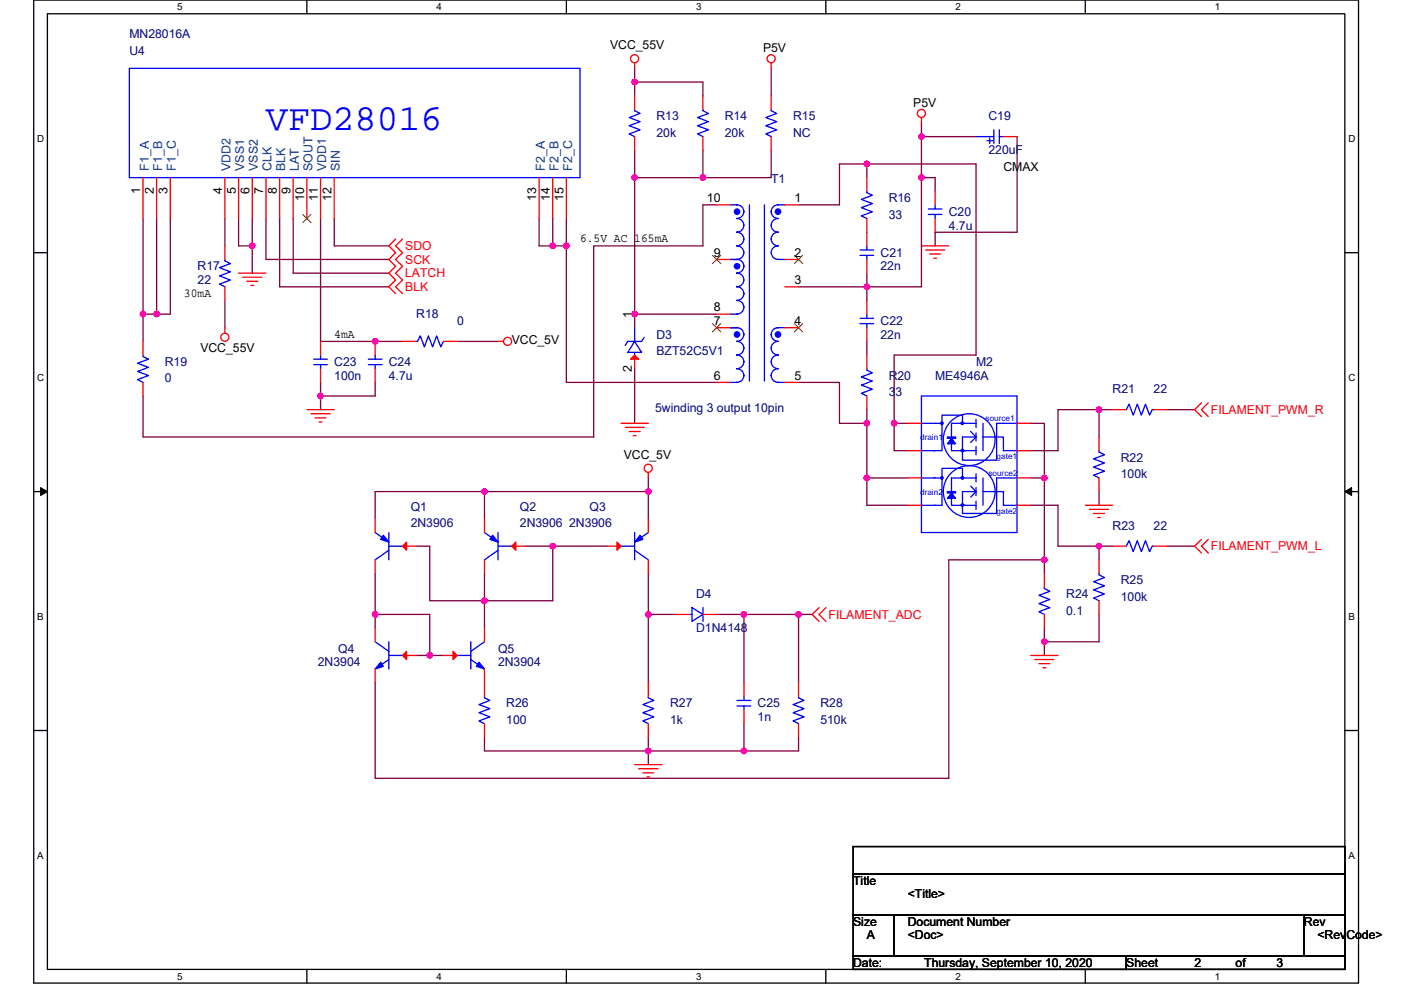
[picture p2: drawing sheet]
<svg xmlns="http://www.w3.org/2000/svg" width="297mm" height="210mm" viewBox="0 0 297 210" stroke-linecap="round" stroke-linejoin="round" font-family="sans-serif">
<path d="M7.2 0h280.8v208.5h-280.8zM10.1 2.9h275v202.7h-275z" fill="none" stroke="#000" stroke-width=".28"/>
<g fill="#fff">
<path d="M37.5 .3h1.2v2.3h-1.2z"/>
<path d="M37.5 205.9h1.2v2.3h-1.2z"/>
</g>
<path d="M65.1 0v2.9M65.1 205.6v2.9" fill="none" stroke="#000" stroke-width=".28"/>
<g fill="#fff">
<path d="M92.6 .3h1.1v2.3h-1.1z"/>
<path d="M92.6 205.9h1.1v2.3h-1.1z"/>
</g>
<path d="M120.1 0v2.9M120.1 205.6v2.9" fill="none" stroke="#000" stroke-width=".28"/>
<g fill="#fff">
<path d="M147.6 .3h1.1v2.3h-1.1z"/>
<path d="M147.6 205.9h1.1v2.3h-1.1z"/>
</g>
<path d="M175.1 0v2.9M175.1 205.6v2.9" fill="none" stroke="#000" stroke-width=".28"/>
<g fill="#fff">
<path d="M202.6 .3h1.1v2.3h-1.1z"/>
<path d="M202.6 205.9h1.1v2.3h-1.1z"/>
</g>
<path d="M230.1 0v2.9M230.1 205.6v2.9" fill="none" stroke="#000" stroke-width=".28"/>
<g fill="#fff">
<path d="M257.6 .3h1.2v2.3h-1.2z"/>
<path d="M257.6 205.9h1.2v2.3h-1.2z"/>
<path d="M7.9 28.3h1.5v2.3h-1.5z"/>
<path d="M285.9 28.3h1.5v2.3h-1.5z"/>
<path d="M7.9 78.9h1.5v2.3h-1.5z"/>
<path d="M285.9 78.9h1.5v2.3h-1.5z"/>
</g>
<path d="M7.2 53.6h2.9M285.1 53.6h2.9" fill="none" stroke="#000" stroke-width=".28"/>
<g fill="#fff">
<path d="M7.9 129.6h1.4v2.3h-1.4z"/>
<path d="M285.9 129.6h1.3v2.3h-1.3z"/>
</g>
<path d="M7.2 104.3h2.9M285.1 104.3h2.9" fill="none" stroke="#000" stroke-width=".28"/>
<path d="M8.6 103.4l1.5 .9-1.5 .8zM285.1 104.3l1.5-.9v1.7z" fill="#000" stroke="#000" stroke-width=".21"/>
<g fill="#fff">
<path d="M7.9 180.3h1.4v2.3h-1.4z"/>
<path d="M285.9 180.3h1.4v2.3h-1.4z"/>
</g>
<path d="M7.2 154.9h2.9M285.1 154.9h2.9M180.9 179.6h104.2v5.7h-104.2zM180.9 185.3h104.2v8.7h-104.2zM180.9 194h8.7v8.7h-8.7zM189.6 194h86.9v8.7h-86.9zM276.5 194h8.6v8.7h-8.6zM180.9 202.7h57.9v2.9h-57.9zM238.8 202.7h46.3v2.9h-46.3z" fill="none" stroke="#000" stroke-width=".28"/>
<g fill="none" stroke="#800040" stroke-width=".28">
<path d="M134.6 17.4v2.9M134.6 14.5v2.9M134.6 17.4h14.4v2.9M163.5 14.5v5.8M134.6 31.9v5.8M134.6 37.7h14.4M134.6 37.7v28.9M163.5 31.9v5.8h-14.5v-5.8M183.8 34.8h-5.8v8.7h-8.7M183.8 34.8v2.9M183.8 34.8h23.1v40.5h-17.3v14.5M195.4 29v8.7"/>
<path d="M195.4 29h11.5M195.4 37.7h2.9v2.9M195.4 37.7v23.1h-11.6M195.4 26.1v2.9M215.6 29v20.3h-17.3v2.9M30.3 46.4v20.2M33.2 46.4v20.2M36.1 46.4v20.2h-2.9M47.7 46.4v5.8M50.6 46.4v5.8h2.9M53.5 46.4v5.8M53.5 52.2v5.7"/>
<path d="M56.4 46.4v8.6h26M59.3 46.4v14.4h23.1M62.2 46.4v11.5h20.2M68 46.4v26h17.3M70.9 46.4v5.8h11.5M114.3 46.4v5.8h2.9M117.2 46.4v5.8M117.2 52.2h2.9M120.1 46.4v5.8M120.1 52.2v28.9h31.8M151.9 43.5h-2.9v8.7h-23.1v40.5h-95.6v-8.7M183.8 57.9v2.9"/>
<path d="M30.3 66.6v5.8M30.3 66.6h2.9M47.7 63.7v5.8M96.9 72.4h8.7M134.6 66.6v2.9M134.6 78.2v11.6M134.6 66.6h17.3M169.3 60.8h14.5M183.8 60.8v2.9M183.8 72.4v2.9M68 81.1v2.9M68 84v2.9"/>
<path d="M79.5 81.1v2.9h-11.5M169.3 81.1h8.7v8.7h5.8M183.8 86.9v2.9M183.8 89.8v11.6M189.6 89.8h2.9M189.6 89.8v5.8h2.9M218.5 89.8h2.9v11.6M233 86.9h2.9M233 86.9v5.8M233 86.9h-8.7v8.7h-5.8M247.5 86.9h5.8M88.2 115.8h2.9v11.6h11.6"/>
<path d="M102.7 104.3v5.8M102.7 104.3h34.8M102.7 104.3h-23.2v5.8M111.4 115.8h5.8M117.2 115.8v11.6h-14.5M117.2 115.8h11.6M137.5 104.3v5.8M137.5 101.4v2.9M183.8 101.4h8.7M183.8 101.4v5.8h8.7M218.5 107.2h5.8v8.6h8.7M218.5 101.4h2.9"/>
<path d="M221.4 101.4v17.3M221.4 118.7h-20.2v46.4h-121.7v-20.3M221.4 118.7v2.9M233 115.8h2.9M233 104.3v2.9M233 115.8v2.9M247.5 115.8h5.8M79.5 130.3h11.6v8.7M79.5 121.6v8.7M79.5 130.3v2.9M88.2 139h2.9M91.1 139h2.9"/>
<path d="M102.7 127.4v5.8M102.7 121.6v5.8M137.5 130.3v14.5M137.5 130.3h5.8M137.5 121.6v8.7M151.9 130.3h5.8M157.7 130.3v14.5M157.7 130.3h11.6M169.3 130.3v14.5M169.3 130.3h2.9M221.4 133.2v2.9M221.4 136.1v2.9"/>
<path d="M233 130.3v5.8h-11.6M102.7 156.4v2.9h34.8M137.5 159.3v2.9M137.5 159.3h20.2M137.5 156.4v2.9M157.7 153.5v5.8M169.3 156.4v2.9h-11.6"/>
</g>
<g fill="#f0f" stroke="#f0f" stroke-width=".28">
<circle cx="30.3" cy="66.6" r=".57"/>
<circle cx="33.2" cy="66.6" r=".57"/>
<circle cx="53.5" cy="52.1" r=".57"/>
<circle cx="117.2" cy="52.1" r=".57"/>
<circle cx="79.5" cy="72.4" r=".57"/>
<circle cx="67.9" cy="84" r=".57"/>
<circle cx="134.6" cy="66.6" r=".57"/>
<circle cx="134.6" cy="37.7" r=".57"/>
<circle cx="117.2" cy="115.8" r=".57"/>
<circle cx="79.5" cy="130.3" r=".57"/>
<circle cx="91.1" cy="139" r=".57"/>
<circle cx="102.7" cy="127.4" r=".57"/>
<circle cx="137.5" cy="104.3" r=".57"/>
<circle cx="102.7" cy="104.3" r=".57"/>
<circle cx="137.5" cy="130.3" r=".57"/>
<circle cx="157.7" cy="159.3" r=".57"/>
<circle cx="137.5" cy="159.3" r=".57"/>
<circle cx="169.3" cy="130.3" r=".57"/>
<circle cx="233" cy="86.9" r=".57"/>
<circle cx="183.8" cy="60.8" r=".57"/>
<circle cx="183.8" cy="89.8" r=".57"/>
<circle cx="183.8" cy="34.8" r=".57"/>
<circle cx="233" cy="115.8" r=".57"/>
<circle cx="195.4" cy="29" r=".57"/>
<circle cx="195.4" cy="37.7" r=".57"/>
<circle cx="221.4" cy="136.1" r=".57"/>
<circle cx="183.8" cy="101.4" r=".57"/>
<circle cx="189.6" cy="89.8" r=".57"/>
<circle cx="221.4" cy="118.7" r=".57"/>
<circle cx="221.4" cy="101.4" r=".57"/>
<circle cx="157.7" cy="130.3" r=".57"/>
<circle cx="134.6" cy="17.4" r=".57"/>
<circle cx="149" cy="37.7" r=".57"/>
<circle cx="120.1" cy="52.1" r=".57"/>
</g>
<g fill="none" stroke="#f00" stroke-width=".28">
<path d="M134.6 13.3v1.2M163.5 13.3v1.2M30.3 37.7v8.7M33.2 37.7v8.7M36.1 37.7v8.7M47.7 37.7v8.7M50.6 37.7v8.7M53.5 37.7v8.7M56.4 37.7v8.7M59.3 37.7v8.7M62.2 37.7v8.7M65.1 37.7v8.7"/>
<path d="M68 37.7v8.7M70.9 37.7v8.7M114.3 37.7v8.7M117.2 37.7v8.7M120.1 37.7v8.7M134.6 29v2.9M134.6 20.3v2.9M149 29v2.9M149 20.3v2.9M163.5 29v2.9M163.5 20.3v2.9M183.8 37.7v2.9"/>
<path d="M195.4 24.9v1.2M206.9 29h.1M212.7 29h2.9M47.7 52.2v2.8M50.6 57.9h5.8M51.5 58.8h4M52.3 59.7h2.3M83.9 50.7l-1.5 1.5 1.5 1.4-1.5 1.4 1.5 1.5-1.5 1.4 1.5 1.5-1.5 1.4 1.5 1.5M85.3 50.7l-1.4 1.5 1.4 1.4-1.4 1.4 1.4 1.5-1.4 1.4 1.4 1.5-1.4 1.4 1.4 1.5M151.9 55h2.9M151.9 43.5h2.9M166.4 43.5h2.9"/>
<path d="M166.4 55h2.9M183.8 55v2.9M183.8 46.4v5.8M195.4 52.2h5.8M196.2 53h4.1M197.1 53.9h2.3M198 54.8h.6M198.3 46.4v2.9M198.3 40.6v2.9M30.3 72.4v2.9M47.7 69.5v1.2M47.7 60.8v2.9"/>
<path d="M53.2 60.5h.6M68 78.2v2.9M68 72.4v2.9M79.5 78.2v2.9M79.5 72.4v2.9M85.3 72.4h2.9M94 72.4h2.9M105.6 72.4h1.2M134.6 75.3v2.9M134.6 69.5h.1M151.9 69.5h2.9M151.9 66.6h2.9"/>
<path d="M166.4 60.8h2.9M166.4 69.5h2.9M183.8 69.5v2.9M183.8 63.7v2.9M183.8 75.3v2.9M30.3 81.1v2.9M65.1 86.9h5.8M65.9 87.8h4.1M66.8 88.6h2.3M67.7 89.5h.6M131.7 89.8h5.8M132.5 90.7h4.1"/>
<path d="M133.4 91.5h2.3M134.3 92.4h.5M151.9 81.1h2.9M166.4 81.1h2.9M183.8 84v2.9M192.5 89.8h2.9M192.5 95.6h2.9M215.6 95.6h2.9M215.6 89.8h2.9M233 92.7v2.9M235.9 86.9h2.9M244.6 86.9h2.9"/>
<path d="M254.7 85.4l-1.4 1.5 1.4 1.4M256.2 85.4l-1.5 1.5 1.5 1.4M79.5 118.7v2.9M79.5 110.1v2.8M85.3 115.8h2.9M102.7 118.7v2.9M102.7 110.1v2.8M108.5 115.8h2.9M128.8 115.8h2.9M137.5 100.2v1.2M137.5 118.7v2.9M137.5 110.1v2.8"/>
<path d="M192.5 101.4h2.9M192.5 107.2h2.9M215.6 101.4h2.9M215.6 107.2h2.9M230.1 107.2h5.8M231 108h4M231.9 108.9h2.3M232.7 109.8h.6M233 101.4v2.9M233 118.7v2.9M235.9 115.8h2.9M244.6 115.8h2.9"/>
<path d="M254.7 114.4l-1.4 1.4 1.4 1.5M256.2 114.4l-1.5 1.4 1.5 1.5M79.5 133.2v2.9M85.3 139h2.9M94 139h2.9M102.7 133.2v2.9M143.3 130.3h2.9M149 130.3h2.9M173.6 128.9l-1.4 1.4 1.4 1.5M175.1 128.9l-1.5 1.4 1.5 1.5M218.5 139h5.8M219.4 139.9h4.1"/>
<path d="M221.4 130.3v2.9M221.4 121.6v2.9M233 127.4v2.9M79.5 141.9v2.9M102.7 141.9v5.8M102.7 153.5v2.9M137.5 153.5v2.9M137.5 144.8v2.9M157.7 150.6v2.9M157.7 144.8v2.9M169.3 153.5v2.9M169.3 144.8v2.9"/>
<path d="M220.3 140.8h2.3M221.1 141.6h.6M134.6 162.2h5.8M135.4 163h4.1M136.3 163.9h2.3M137.2 164.8h.5"/>
<circle cx="134.5" cy="12.5" r=".86"/>
<circle cx="163.5" cy="12.5" r=".86"/>
<circle cx="195.4" cy="24.1" r=".86"/>
<circle cx="47.7" cy="71.5" r=".86"/>
<circle cx="107.6" cy="72.4" r=".86"/>
<circle cx="137.4" cy="99.3" r=".86"/>
</g>
<g fill="none" stroke="#00f" stroke-width=".28">
<path d="M27.4 14.5h95.6v23.2h-95.6zM134.6 23.2v.3l1.1 .6-2.3 .8 2.3 .9-2.3 .9 2.3 .8-2.3 .9 1.2 .6M149 23.2v.3l1.2 .6-2.3 .8 2.3 .9-2.3 .9 2.3 .8-2.3 .9 1.1 .6M163.5 23.2v.3l1.2 .6-2.3 .8 2.3 .9-2.3 .9 2.3 .8-2.3 .9 1.1 .6M206.9 29h3.8M209.3 29.8h1.1M209.8 29.3v1.1M210.7 27.5v2.9M211.9 27.5v2.9M211.9 29h.8M47.7 55v.3l1.1 .6-2.3 .9 2.3 .9-2.3 .8 2.3 .9-2.3 .9 1.2 .5M154.8 55h1.5z"/>
<path d="M154.8 43.5h1.4a1.44 1.44 0 0 1 1.5 1.4 1.46 1.46 0 0 1-1.5 1.4M156.2 46.4a1.45 1.45 0 0 1 1.5 1.4 1.45 1.45 0 0 1-1.5 1.4v.1a1.45 1.45 0 0 1 1.5 1.4 1.45 1.45 0 0 1-1.5 1.4v.1a1.43 1.43 0 0 1 1.5 1.4 1.43 1.43 0 0 1-1.5 1.4M156.2 55a1.44 1.44 0 0 1 1.5 1.5 1.46 1.46 0 0 1-1.5 1.4 1.44 1.44 0 0 1 1.5 1.5 1.46 1.46 0 0 1-1.5 1.4M158.9 43.5v37.3M162.1 43.5v37.3M164.9 46.4a1.42 1.42 0 0 0-1.4 1.4 1.44 1.44 0 0 0 1.5 1.4l-.1 .1a1.42 1.42 0 0 0-1.4 1.4 1.44 1.44 0 0 0 1.5 1.4v.1a1.43 1.43 0 0 0-1.5 1.4 1.43 1.43 0 0 0 1.5 1.4h1.4M166.4 43.5h-1.4a1.43 1.43 0 0 0-1.5 1.4 1.44 1.44 0 0 0 1.5 1.4h-.1M182.3 54.2h2.9M182.3 53h2.9M183.8 52.2v.8M183.8 54.2v.8M183.8 40.6v.3l1.2 .5-2.4 .9 2.4 .9-2.4 .8 2.4 .9-2.4 .9 1.2 .6"/>
<path d="M196.8 45.5h2.9M196.8 44.3h2.9M198.3 43.5v.8M198.3 45.5v.9M30.3 75.3v.3l1.2 .6-2.3 .8 2.3 .9-2.3 .9 2.3 .9-2.3 .8 1.1 .6M66.5 77.3h2.9M66.5 76.2h2.9M68 75.3v.9M68 77.3v.9M78.1 77.3h2.9M78.1 76.2h2.9M79.5 75.3v.9"/>
<path d="M79.5 77.3v.9M88.2 72.4h.3l.6-1.2 .9 2.4 .8-2.4 .9 2.4 .9-2.4 .8 2.4 .6-1.2M134.6 74.7v.6M134.6 72.4l1.4 2.3h-2.9zM134.6 69.5v2.9M136.6 71.5l-.6 .9h-2.9l-.6 .9M154.8 69.5h1.5zM156.2 75.3a1.45 1.45 0 0 1 1.5 1.4 1.45 1.45 0 0 1-1.5 1.5M156.2 69.5a1.44 1.44 0 0 1 1.5 1.5 1.46 1.46 0 0 1-1.5 1.4 1.44 1.44 0 0 1 1.5 1.5 1.46 1.46 0 0 1-1.5 1.4M156.2 78.2a1.45 1.45 0 0 1 1.5 1.4 1.45 1.45 0 0 1-1.5 1.5h-1.4M156.2 60.8a1.45 1.45 0 0 1 1.5 1.5v-.1a1.45 1.45 0 0 1-1.5 1.5 1.45 1.45 0 0 1 1.5 1.5v-.1a1.45 1.45 0 0 1-1.5 1.5h-1.4M164.9 78.2a1.42 1.42 0 0 0-1.4 1.4 1.44 1.44 0 0 0 1.5 1.5h1.4"/>
<path d="M164.9 75.3a1.42 1.42 0 0 0-1.4 1.4 1.44 1.44 0 0 0 1.5 1.5h-.1M166.4 69.5h-1.4a1.43 1.43 0 0 0-1.5 1.5 1.44 1.44 0 0 0 1.5 1.4 1.43 1.43 0 0 0-1.5 1.5 1.44 1.44 0 0 0 1.5 1.4h-.1M182.3 68.6h2.9M182.3 67.5h2.9M183.8 66.6v.9M183.8 68.6v.9M183.8 78.2v.3l1.2 .6-2.4 .8 2.4 .9-2.4 .9 2.4 .8-2.4 .9 1.2 .6M195.4 84h20.2v28.9h-20.2zM195.4 89.8h4.3M195.4 95.6h2.9M200.9 92.7h1.7v.3h-1.7zM204.1 89.5v-1.4h-4.4v7.5h-1.7"/>
<path d="M205.8 91.5l1.1 1.2M206.9 91.8v1.8M206.9 94.7v1.8M206.9 92.7h-2.8v2.9h2.8M206.9 89.8h-5.2v5.8h2.9M206.9 88.9v1.8M206.9 92.7l-1.1 1.2M208.4 89.8v5.8M208.4 92.7h4.3v2.9h2.9M215.6 89.8h-4.3v7.8h-7.2v-2.3M233 95.6v.3l1.2 .6-2.3 .8 2.3 .9-2.3 .9 2.3 .8-2.3 .9 1.1 .6M238.8 86.9l.6-1.2 .9 2.4 .8-2.4 .9 2.4 .9-2.4 .8 2.4 .6-1.2h.3"/>
<path d="M79.5 112.9l2.9 2.1M82.4 116.7l-2.9 2M82.4 112.9v5.8M82.4 115.8h2.9M102.7 112.9l2.9 2.1M105.6 116.7l-2.9 2M105.6 112.9v5.8M105.6 115.8h2.9M131.7 115.8h2.9M134.6 112.9v5.8M134.6 116.7l2.9 2M137.5 112.9l-2.9 2.1"/>
<path d="M195.4 101.4h2.9M198 101.4h1.7M200.9 104.3h1.7v.3h-1.7zM204.1 101.4h2.8M204.1 107.2h2.8M204.1 101.4h-2.4v5.8h2.9M204.1 101.4v-2.1h-4.4v7.9h-4.3M205.8 103.1l1.1 1.2M206.9 104.3h-2.8v2.9M206.9 100.5v1.7M206.9 103.4v1.7M206.9 106.3v1.7"/>
<path d="M206.9 104.3l-1.1 1.1M208.4 101.4v5.8M208.4 104.3h4.3v2.9h2.9M215.6 101.4h-4.3v7.5h-7.2v-1.7M238.8 115.8l.6-1.1 .9 2.3 .8-2.3 .9 2.3 .9-2.3 .8 2.3 .6-1.2h.3M79.5 136.1l2.9 2.1M82.4 139.9l-2.9 2M82.4 136.1v5.8M82.4 139h2.9M96.9 139h2.9M99.8 139.9l2.9 2M99.8 136.1v5.8"/>
<path d="M102.7 136.1l-2.9 2.1M146.2 130.3h.5M146.7 128.9l2.3 1.4-2.3 1.5zM149 128.9v2.9M221.4 124.5v.3l1.2 .6-2.3 .9 2.3 .8-2.3 .9 2.3 .9-2.3 .9 1.1 .5M233 121.6v.3l1.2 .6-2.3 .9 2.3 .8-2.3 .9 2.3 .9-2.3 .9 1.1 .5M102.7 147.7v.3l1.2 .6-2.3 .8 2.3 .9-2.3 .9 2.3 .8-2.3 .9 1.1 .6M137.5 147.7v.3l1.1 .6-2.3 .8 2.3 .9-2.3 .9 2.3 .8-2.3 .9 1.2 .6M156.3 149.7h2.9M156.3 148.6h2.9M157.7 147.7v.9M157.7 149.7v.9"/>
<path d="M169.3 147.7v.3l1.2 .6-2.4 .8 2.4 .9-2.4 .9 2.4 .8-2.4 .9 1.2 .6"/>
<circle cx="199.7" cy="89.8" r=".28"/>
<circle cx="204" cy="89.8" r=".28"/>
<circle cx="204" cy="95.6" r=".28"/>
<circle cx="205.5" cy="93.2" r="5.5"/>
<circle cx="199.7" cy="101.4" r=".28"/>
<circle cx="204" cy="101.4" r=".28"/>
<circle cx="204" cy="107.1" r=".28"/>
<circle cx="205.5" cy="104.3" r="5.5"/>
</g>
<g fill="#00f" stroke="#00f" stroke-width=".28">
<path d="M101.6 140.5l1.1 1.4-1.7-.6z" fill-rule="evenodd"/>
<path d="M201.7 104.6l.9 1.1h-1.7z" fill-rule="evenodd"/>
<path d="M201.7 93l.9 1.1h-1.7z" fill-rule="evenodd"/>
<path d="M81.3 113.5l1.1 1.5-1.7-.6z" fill-rule="evenodd"/>
<path d="M104.5 113.5l1.1 1.5-1.7-.6z" fill-rule="evenodd"/>
<path d="M135.7 113.5l.6 .9-1.7 .6z" fill-rule="evenodd"/>
<path d="M80.7 140.5l.6 .8-1.8 .6z" fill-rule="evenodd"/>
<circle cx="156.3" cy="44.9" r=".57"/>
<circle cx="156.3" cy="56.5" r=".57"/>
<circle cx="164.9" cy="44.9" r=".57"/>
<circle cx="156.3" cy="70.9" r=".57"/>
<circle cx="164.9" cy="70.9" r=".57"/>
</g>
<path d="M64.2 45.5l1.8 1.7M65.9 45.5l-1.7 1.7M151.1 54.2l1.7 1.7M152.8 54.2l-1.8 1.7M168.4 54.2l1.8 1.7M170.2 54.2l-1.8 1.7M151.1 68.6l1.7 1.8M152.8 68.6l-1.8 1.8M168.4 68.6l1.8 1.8M170.2 68.6l-1.8 1.8" fill="none" stroke="#804000" stroke-width=".21"/>
<g fill="#f00" stroke="#f00" stroke-width=".28">
<path d="M96.1 138.2l.8 .8-.8 .9z"/>
<path d="M133.7 76.2l.9-.9 .8 .9z"/>
<path d="M85.3 115.8l.9-.8v1.7z"/>
<path d="M108.5 115.8l.9-.8v1.7z"/>
<path d="M130.8 115l.9 .8-.9 .9z"/>
<path d="M86.2 138.2v1.7l-.9-.9z"/>
</g>
<text font-size="7.8" fill="#00f" x="56.4" y="27.7">VFD28016</text>
<g font-size="2.6" fill="#000080">
<text x="27.4" y="11.6">U4</text>
<text x="27.4" y="8.1">MN28016A</text>
<text x="139.2" y="25.5">R13</text>
<text x="139.2" y="29">20k</text>
<text x="153.7" y="25.5">R14</text>
<text x="153.7" y="29">20k</text>
<text x="168.1" y="25.5">R15</text>
<text x="168.1" y="29">NC</text>
<text x="209.6" y="25.5">C19</text>
<text x="209.6" y="32.8">220uF</text>
<text x="163.5" y="38.8">T1</text>
<text x="188.4" y="42.9">R16</text>
<text x="188.4" y="46.4">33</text>
<text x="201.2" y="45.8">C20</text>
<text x="201.2" y="48.7">4.7u</text>
<text x="41.9" y="57.4">R17</text>
<text x="186.7" y="54.5">C21</text>
<text x="186.7" y="57.4">22n</text>
<text x="41.9" y="60.3">22</text>
<text x="88.2" y="67.5">R18</text>
<text x="96.9" y="69">0</text>
<text x="139.2" y="71.8">D3</text>
<text x="186.7" y="69">C22</text>
<text x="186.7" y="71.8">22n</text>
<text x="34.9" y="77.6">R19</text>
<text x="70.9" y="77.6">C23</text>
<text x="82.4" y="77.6">C24</text>
<text x="139.2" y="75.3">BZT52C5V1</text>
<text x="206.9" y="77.6">M2</text>
<text x="34.9" y="81.1">0</text>
<text x="70.9" y="80.5">100n</text>
<text x="82.4" y="80.5">4.7u</text>
<text x="188.4" y="80.5">R20</text>
<text x="198.3" y="80.5">ME4946A</text>
<text x="235.9" y="83.4">R21</text>
<text x="244.6" y="83.4">22</text>
<text x="138.9" y="87.5">5winding 3 output 10pin</text>
<text x="188.4" y="84">33</text>
<text x="237.6" y="97.9">R22</text>
<text x="237.6" y="101.4">100k</text>
<text x="87.1" y="108.3">Q1</text>
<text x="87.1" y="111.8">2N3906</text>
<text x="110.2" y="108.3">Q2</text>
<text x="110.2" y="111.8">2N3906</text>
<text x="120.7" y="111.8">2N3906</text>
<text x="125" y="108.3">Q3</text>
<text x="235.9" y="112.4">R23</text>
<text x="244.6" y="112.4">22</text>
<text x="237.6" y="124">R25</text>
<text x="147.6" y="126.9">D4</text>
<text x="226.1" y="126.9">R24</text>
<text x="226.1" y="130.3">0.1</text>
<text x="237.6" y="127.4">100k</text>
<text x="147.6" y="134.1">D1N4148</text>
<text x="67.4" y="141.4">2N3904</text>
<text x="71.7" y="138.5">Q4</text>
<text x="105.6" y="138.5">Q5</text>
<text x="105.6" y="141.4">2N3904</text>
<text x="107.3" y="150">R26</text>
<text x="107.3" y="153.5">100</text>
<text x="142.1" y="150">R27</text>
<text x="142.1" y="153.5">1k</text>
<text x="160.6" y="150">C25</text>
<text x="160.6" y="152.9">1n</text>
<text x="173.9" y="150">R28</text>
<text x="173.9" y="153.5">510k</text>
</g>
<g font-size="2.6">
<text x="129.3" y="10.5">VCC_55V</text>
<text x="161.8" y="11">P5V</text>
<text x="193.6" y="22.6">P5V</text>
<text x="29.7" y="41.2" transform="rotate(-90 29.7 41.2)">1</text>
<text x="32.6" y="41.2" transform="rotate(-90 32.6 41.2)">2</text>
<text x="35.5" y="41.2" transform="rotate(-90 35.5 41.2)">3</text>
<text x="47.1" y="41.2" transform="rotate(-90 47.1 41.2)">4</text>
<text x="50" y="41.2" transform="rotate(-90 50 41.2)">5</text>
<text x="52.9" y="41.2" transform="rotate(-90 52.9 41.2)">6</text>
<text x="55.8" y="41.2" transform="rotate(-90 55.8 41.2)">7</text>
<text x="58.7" y="41.2" transform="rotate(-90 58.7 41.2)">8</text>
<text x="61.6" y="41.2" transform="rotate(-90 61.6 41.2)">9</text>
<text x="212.7" y="36.2">CMAX</text>
<text x="64.5" y="42.6" transform="rotate(-90 64.5 42.6)">10</text>
<text x="67.4" y="42.6" transform="rotate(-90 67.4 42.6)">11</text>
<text x="70.3" y="42.6" transform="rotate(-90 70.3 42.6)">12</text>
<text x="113.7" y="42.6" transform="rotate(-90 113.7 42.6)">13</text>
<text x="116.6" y="42.6" transform="rotate(-90 116.6 42.6)">14</text>
<text x="119.5" y="42.6" transform="rotate(-90 119.5 42.6)">15</text>
<text x="149.9" y="42.9">10</text>
<text x="168.4" y="42.9">1</text>
<text x="123" y="51.4">6.5V AC 165mA</text>
<text x="151.3" y="54.4">9</text>
<text x="168.4" y="54.4">2</text>
<text x="39" y="62.9">30mA</text>
<text x="168.4" y="60.2">3</text>
<text x="70.9" y="71.6">4mA</text>
<text x="134" y="67.5" transform="rotate(-90 134 67.5)">1</text>
<text x="151.3" y="68.9">7</text>
<text x="151.3" y="66">8</text>
<text x="168.4" y="68.9">4</text>
<text x="42.5" y="74.7">VCC_55V</text>
<text x="108.5" y="73">VCC_5V</text>
<text x="134" y="78.8" transform="rotate(-90 134 78.8)">2</text>
<text x="151.3" y="80.5">6</text>
<text x="168.4" y="80.5">5</text>
<text x="132.2" y="97.3">VCC_5V</text>
<text x="180.9" y="187.7">Title</text>
<text x="192.5" y="190.6">&lt;Title&gt;</text>
<text x="180.9" y="196.4">Size</text>
<text x="192.5" y="196.4">Document Number</text>
<text x="276.5" y="196.4">Rev</text>
<text x="183.8" y="199.3">A</text>
<text x="192.5" y="199.3">&lt;Doc&gt;</text>
<text x="279.3" y="199.3">&lt;RevCode&gt;</text>
<text x="180.9" y="205">Date:</text>
<text x="196" y="205">Thursday, September 10, 2020</text>
<text x="238.8" y="205">Sheet</text>
<text x="253.3" y="205">2</text>
<text x="262" y="205">of</text>
<text x="270.7" y="205">3</text>
</g>
<g font-size="2.6" fill="#004080">
<text x="31.5" y="36.2" transform="rotate(-90 31.5 36.2)">F1_A</text>
<text x="34.4" y="36.2" transform="rotate(-90 34.4 36.2)">F1_B</text>
<text x="37.3" y="36.2" transform="rotate(-90 37.3 36.2)">F1_C</text>
<text x="48.9" y="36.2" transform="rotate(-90 48.9 36.2)">VDD2</text>
<text x="51.8" y="36.2" transform="rotate(-90 51.8 36.2)">VSS1</text>
<text x="54.7" y="36.2" transform="rotate(-90 54.7 36.2)">VSS2</text>
<text x="57.6" y="36.2" transform="rotate(-90 57.6 36.2)">CLK</text>
<text x="60.5" y="36.2" transform="rotate(-90 60.5 36.2)">BLK</text>
<text x="63.4" y="36.2" transform="rotate(-90 63.4 36.2)">LAT</text>
<text x="66.3" y="36.2" transform="rotate(-90 66.3 36.2)">SOUT</text>
<text x="69.2" y="36.2" transform="rotate(-90 69.2 36.2)">VDD1</text>
<text x="72.1" y="36.2" transform="rotate(-90 72.1 36.2)">SIN</text>
<text x="115.5" y="36.2" transform="rotate(-90 115.5 36.2)">F2_A</text>
<text x="118.4" y="36.2" transform="rotate(-90 118.4 36.2)">F2_B</text>
<text x="121.3" y="36.2" transform="rotate(-90 121.3 36.2)">F2_C</text>
</g>
<g font-size="2.6" fill="#f00">
<text x="85.9" y="53">SDO</text>
<text x="85.9" y="55.9">SCK</text>
<text x="85.9" y="58.8">LATCH</text>
<text x="85.9" y="61.7">BLK</text>
<text x="256.7" y="87.8">FILAMENT_PWM_R</text>
<text x="256.7" y="116.7">FILAMENT_PWM_L</text>
<text x="175.7" y="131.2">FILAMENT_ADC</text>
</g>
<g font-size="2.1">
<text x="37.5" y="2.2">5</text>
<text x="92.6" y="2.2">4</text>
<text x="147.6" y="2.2">3</text>
<text x="202.6" y="2.2">2</text>
<text x="257.6" y="2.2">1</text>
<text x="7.9" y="30.1">D</text>
<text x="285.9" y="30.1">D</text>
<text x="7.9" y="80.8">C</text>
<text x="285.9" y="80.8">C</text>
<text x="7.9" y="131.4">B</text>
<text x="285.9" y="131.4">B</text>
<text x="7.9" y="182.1">A</text>
<text x="285.9" y="182.1">A</text>
<text x="37.5" y="207.8">5</text>
<text x="92.6" y="207.8">4</text>
<text x="147.6" y="207.8">3</text>
<text x="202.6" y="207.8">2</text>
<text x="257.6" y="207.8">1</text>
</g>
<g font-size="1.7" fill="#00f">
<text x="209" y="89.3">source1</text>
<text x="195.1" y="93.4">drain1</text>
<text x="209.6" y="100.9">source2</text>
<text x="211.3" y="97.4">gate1</text>
<text x="195.1" y="104.9">drain2</text>
<text x="211.3" y="109">gate2</text>
</g>
</svg>
